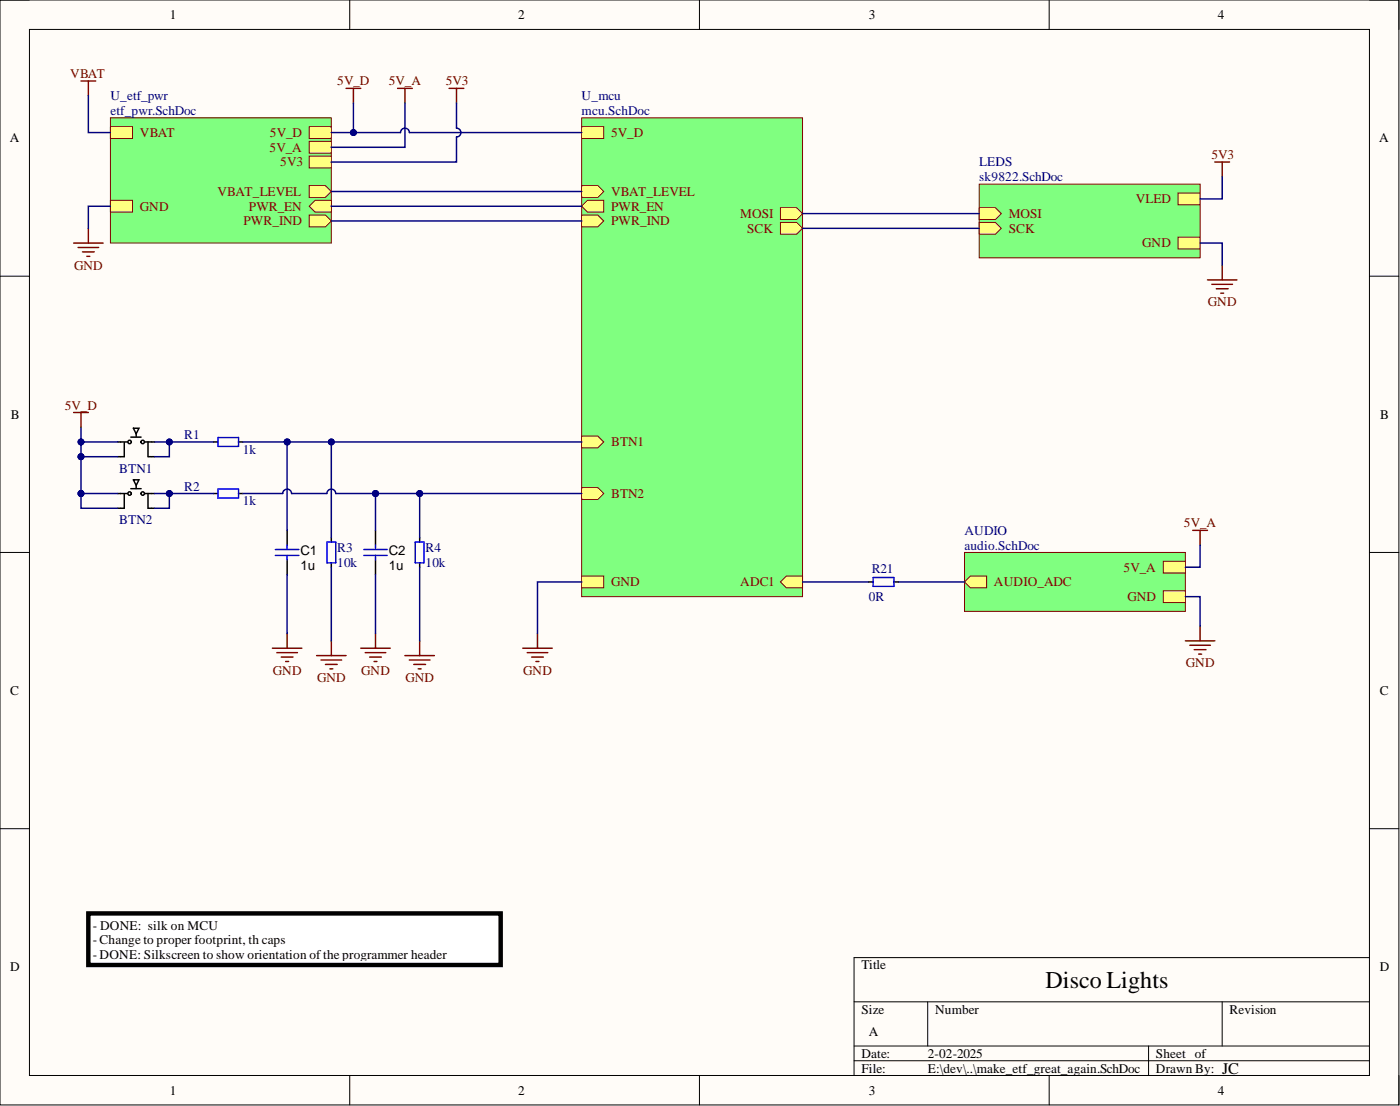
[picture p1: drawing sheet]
<svg xmlns="http://www.w3.org/2000/svg" width="241mm" height="190mm" viewBox="0 0 241 190" stroke-linecap="round" stroke-linejoin="round" font-family="sans-serif">
<path d="M0 0h241.1v190.3h-241.1z" fill-rule="evenodd" fill="#fffcf8"/>
<path d="M0 0h241.1v190.3h-241.1z" fill="none" stroke="#000" stroke-width=".17"/>
<path d="M5.1 5.1h230.9v180.1h-230.9z" fill-rule="evenodd" fill="#fffcf8"/>
<g fill="none" stroke="#000" stroke-width=".17">
<path d="M0 0h5.1M60.3 0v5.1M120.6 0v5.1M180.8 0v5.1M236 0h5.1v5.1M5.1 5.1h230.9v180.1h-230.9zM0 47.6h5.1M236 47.6h5.1M0 95.2h5.1M236 95.2h5.1M0 142.7h5.1M236 142.7h5.1"/>
<path d="M147.2 172.6h88.8M159.9 172.6v7.6M210.7 172.6v7.6M236 164.9h-88.8v20.3M60.3 185.2v5.1M120.6 185.2v5.1M147.2 180.2h88.8M147.2 182.7h88.8M180.8 185.2v5.1M198 180.2v5M241.1 185.2v5.1"/>
</g>
<g fill="none" stroke="#000" stroke-width=".25">
<path d="M20.3 76.1h1.7M21.4 76.2v2.5h-1.1M22.5 75.3h1.8M23 73.8h1l-.5 .9zM23.5 74.5v.7M25 76.1h1.6M25.5 78.7h.6M25.5 76.1v2.6M26.2 78.7h.4M36.8 76.1h.8M41.1 76.1h.8M20.3 85h1.7"/>
<path d="M21.4 85.1v2.4h-1.1M22.5 84.2h1.8M23 82.6h1l-.5 1zM23.5 83.4v.7M25 85h1.6M25.5 85v2.5M25.5 87.5h.6M26.2 87.5h.4M36.8 85h.8M41.1 85h.8M57.1 92.6v.8M57.1 96.9v.8"/>
<path d="M72.3 92.6v.8M72.3 96.9v.8"/>
<circle cx="22.3" cy="76.1" r=".3"/>
<circle cx="24.6" cy="76.1" r=".3"/>
<circle cx="22.3" cy="85" r=".3"/>
<circle cx="24.6" cy="85" r=".3"/>
</g>
<path d="M37.6 75.4h3.5v1.5h-3.5zM37.6 84.2h3.5v1.6h-3.5zM56.3 93.4h1.6v3.5h-1.6zM71.6 93.4h1.5v3.5h-1.5z" fill="none" stroke="#00f" stroke-width=".25"/>
<g fill="none" stroke="#800000" stroke-width=".25">
<path d="M47 111.7h5M47.7 112.4h3.6M48.5 113.2h2M49.2 113.9h.5M49.5 109.1v2.6M54.6 112.9h5M55.3 113.7h3.6M56.1 114.4h2M56.9 115.2h.5M57.1 110.4v2.5M62.2 111.7h5.1M62.9 112.4h3.6"/>
<path d="M63.7 113.2h2M64.5 113.9h.5M64.7 109.1v2.6M69.8 112.9h5.1M70.6 113.7h3.5M71.3 114.4h2M72.1 115.2h.5M72.3 110.4v2.5"/>
</g>
<path d="M168.8 31.7h38v12.7h-38z" fill-rule="evenodd" fill="#80ff80"/>
<path d="M168.8 31.7h38v12.7h-38z" fill="none" stroke="#800000" stroke-width=".17"/>
<path d="M168.8 35.8h2.8l1 1-1 1h-2.8z" fill-rule="evenodd" fill="#ffff80"/>
<path d="M168.8 35.8h2.8l1 1-1 1h-2.8z" fill="none" stroke="#800000" stroke-width=".17"/>
<path d="M168.8 38.3h2.8l1 1-1 1h-2.8z" fill-rule="evenodd" fill="#ffff80"/>
<path d="M168.8 38.3h2.8l1 1-1 1h-2.8z" fill="none" stroke="#800000" stroke-width=".17"/>
<path d="M203 33.2h3.8v2.1h-3.8z" fill-rule="evenodd" fill="#ffff80"/>
<path d="M203 33.2h3.8v2.1h-3.8z" fill="none" stroke="#800000" stroke-width=".17"/>
<path d="M203 40.9h3.8v2h-3.8z" fill-rule="evenodd" fill="#ffff80"/>
<path d="M203 40.9h3.8v2h-3.8z" fill="none" stroke="#800000" stroke-width=".17"/>
<path d="M19 20.3h38.1v21.6h-38.1z" fill-rule="evenodd" fill="#80ff80"/>
<path d="M19 20.3h38.1v21.6h-38.1z" fill="none" stroke="#800000" stroke-width=".17"/>
<path d="M53.3 21.8h3.8v2h-3.8z" fill-rule="evenodd" fill="#ffff80"/>
<path d="M53.3 21.8h3.8v2h-3.8z" fill="none" stroke="#800000" stroke-width=".17"/>
<path d="M53.3 24.4h3.8v2h-3.8z" fill-rule="evenodd" fill="#ffff80"/>
<path d="M53.3 24.4h3.8v2h-3.8z" fill="none" stroke="#800000" stroke-width=".17"/>
<path d="M19 34.5h3.8v2h-3.8z" fill-rule="evenodd" fill="#ffff80"/>
<path d="M19 34.5h3.8v2h-3.8z" fill="none" stroke="#800000" stroke-width=".17"/>
<path d="M53.3 32h2.8l1 1-1 1h-2.8z" fill-rule="evenodd" fill="#ffff80"/>
<path d="M53.3 32h2.8l1 1-1 1h-2.8z" fill="none" stroke="#800000" stroke-width=".17"/>
<path d="M53.3 35.5l1-1h2.8v2h-2.8z" fill-rule="evenodd" fill="#ffff80"/>
<path d="M53.3 35.5l1-1h2.8v2h-2.8z" fill="none" stroke="#800000" stroke-width=".17"/>
<path d="M19 21.8h3.8v2h-3.8z" fill-rule="evenodd" fill="#ffff80"/>
<path d="M19 21.8h3.8v2h-3.8z" fill="none" stroke="#800000" stroke-width=".17"/>
<path d="M53.3 26.9h3.8v2h-3.8z" fill-rule="evenodd" fill="#ffff80"/>
<path d="M53.3 26.9h3.8v2h-3.8z" fill="none" stroke="#800000" stroke-width=".17"/>
<path d="M53.3 37h2.8l1 1.1-1 1h-2.8z" fill-rule="evenodd" fill="#ffff80"/>
<path d="M53.3 37h2.8l1 1.1-1 1h-2.8z" fill="none" stroke="#800000" stroke-width=".17"/>
<path d="M166.2 95.2h38.1v10.1h-38.1z" fill-rule="evenodd" fill="#80ff80"/>
<path d="M166.2 95.2h38.1v10.1h-38.1z" fill="none" stroke="#800000" stroke-width=".17"/>
<path d="M166.2 100.2l1.1-1h2.7v2h-2.7z" fill-rule="evenodd" fill="#ffff80"/>
<path d="M166.2 100.2l1.1-1h2.7v2h-2.7z" fill="none" stroke="#800000" stroke-width=".17"/>
<path d="M200.5 96.7h3.8v2h-3.8z" fill-rule="evenodd" fill="#ffff80"/>
<path d="M200.5 96.7h3.8v2h-3.8z" fill="none" stroke="#800000" stroke-width=".17"/>
<path d="M200.5 101.8h3.8v2h-3.8z" fill-rule="evenodd" fill="#ffff80"/>
<path d="M200.5 101.8h3.8v2h-3.8z" fill="none" stroke="#800000" stroke-width=".17"/>
<path d="M100.3 20.3h38v82.5h-38z" fill-rule="evenodd" fill="#80ff80"/>
<path d="M100.3 20.3h38v82.5h-38z" fill="none" stroke="#800000" stroke-width=".17"/>
<path d="M134.5 35.8h2.8l1 1-1 1h-2.8z" fill-rule="evenodd" fill="#ffff80"/>
<path d="M134.5 35.8h2.8l1 1-1 1h-2.8z" fill="none" stroke="#800000" stroke-width=".17"/>
<path d="M134.5 38.3h2.8l1 1-1 1h-2.8z" fill-rule="evenodd" fill="#ffff80"/>
<path d="M134.5 38.3h2.8l1 1-1 1h-2.8z" fill="none" stroke="#800000" stroke-width=".17"/>
<path d="M100.3 21.8h3.8v2h-3.8z" fill-rule="evenodd" fill="#ffff80"/>
<path d="M100.3 21.8h3.8v2h-3.8z" fill="none" stroke="#800000" stroke-width=".17"/>
<path d="M100.3 99.2h3.8v2h-3.8z" fill-rule="evenodd" fill="#ffff80"/>
<path d="M100.3 99.2h3.8v2h-3.8z" fill="none" stroke="#800000" stroke-width=".17"/>
<path d="M100.3 75.1h2.7l1.1 1-1.1 1h-2.7z" fill-rule="evenodd" fill="#ffff80"/>
<path d="M100.3 75.1h2.7l1.1 1-1.1 1h-2.7z" fill="none" stroke="#800000" stroke-width=".17"/>
<path d="M100.3 84h2.7l1.1 1-1.1 1h-2.7z" fill-rule="evenodd" fill="#ffff80"/>
<path d="M100.3 84h2.7l1.1 1-1.1 1h-2.7z" fill="none" stroke="#800000" stroke-width=".17"/>
<path d="M134.5 100.2l1-1h2.8v2h-2.8z" fill-rule="evenodd" fill="#ffff80"/>
<path d="M134.5 100.2l1-1h2.8v2h-2.8z" fill="none" stroke="#800000" stroke-width=".17"/>
<path d="M100.3 35.5l1-1h2.8v2h-2.8z" fill-rule="evenodd" fill="#ffff80"/>
<path d="M100.3 35.5l1-1h2.8v2h-2.8z" fill="none" stroke="#800000" stroke-width=".17"/>
<path d="M100.3 32h2.7l1.1 1-1.1 1h-2.7z" fill-rule="evenodd" fill="#ffff80"/>
<path d="M100.3 32h2.7l1.1 1-1.1 1h-2.7z" fill="none" stroke="#800000" stroke-width=".17"/>
<path d="M100.3 37h2.7l1.1 1.1-1.1 1h-2.7z" fill-rule="evenodd" fill="#ffff80"/>
<path d="M100.3 37h2.7l1.1 1.1-1.1 1h-2.7z" fill="none" stroke="#800000" stroke-width=".17"/>
<g fill="none" stroke="#800000" stroke-width=".25">
<path d="M14 14h2.5M15.2 14v2.5M59.6 15.2h2.6M60.9 15.2v2.6M68.5 15.2h2.6M69.8 15.2v2.6M77.4 15.2h2.5M78.7 15.2v2.6M15.2 39.3v2.6M209.4 27.9h2.5M210.7 27.9v2.5M12.7 41.9h5.1"/>
<path d="M13.5 42.6h3.5M14.2 43.4h2M15 44.2h.5M208.1 48.2h5.1M208.9 49h3.5M209.6 49.7h2.1M210.4 50.5h.5M210.7 45.7v2.5M205.6 91.4h2.5M206.8 91.4v2.5M90.1 111.7h5.1M90.9 112.4h3.5"/>
<path d="M91.6 113.2h2.1M92.4 113.9h.5M92.6 109.1v2.6M204.3 110.4h5.1M205.1 111.1h3.5M205.8 111.9h2.1M206.6 112.7h.5M206.8 107.8v2.6"/>
</g>
<path d="M49.5 91.4v2.5M49.5 96.4v2.6M64.7 91.4v2.5M64.7 96.4v2.6" fill="none" stroke="#000" stroke-width=".25"/>
<path d="M47.5 94.6h4M47.5 95.7h4M49.5 93.9v.7M49.5 95.7v.7M62.7 94.6h4M62.7 95.7h4M64.7 93.9v.7M64.7 95.7v.7" fill="none" stroke="#00f" stroke-width=".25"/>
<path d="M49.5 76.1h7.6v16.5" fill="none" stroke="#000080" stroke-width=".25"/>
<circle cx="49.5" cy="76.1" r=".51" fill="#000080"/>
<circle cx="49.5" cy="76.1" r=".51" fill="none" stroke="#000080" stroke-width=".17"/>
<circle cx="57.1" cy="76.1" r=".51" fill="#000080"/>
<circle cx="57.1" cy="76.1" r=".51" fill="none" stroke="#000080" stroke-width=".17"/>
<path d="M64.7 85h7.6v7.6" fill="none" stroke="#000080" stroke-width=".25"/>
<circle cx="64.7" cy="85" r=".51" fill="#000080"/>
<circle cx="64.7" cy="85" r=".51" fill="none" stroke="#000080" stroke-width=".17"/>
<circle cx="72.3" cy="85" r=".51" fill="#000080"/>
<circle cx="72.3" cy="85" r=".51" fill="none" stroke="#000080" stroke-width=".17"/>
<path d="M29.2 85v2.5h-2.6" fill="none" stroke="#000080" stroke-width=".25"/>
<circle cx="29.2" cy="85" r=".51" fill="#000080"/>
<circle cx="29.2" cy="85" r=".51" fill="none" stroke="#000080" stroke-width=".17"/>
<path d="M29.2 76.1v2.6h-2.6" fill="none" stroke="#000080" stroke-width=".25"/>
<circle cx="29.2" cy="76.1" r=".51" fill="#000080"/>
<circle cx="29.2" cy="76.1" r=".51" fill="none" stroke="#000080" stroke-width=".17"/>
<path d="M14 73.6v2.5h6.3" fill="none" stroke="#000080" stroke-width=".25"/>
<circle cx="14" cy="76.1" r=".51" fill="#000080"/>
<circle cx="14" cy="76.1" r=".51" fill="none" stroke="#000080" stroke-width=".17"/>
<path d="M14 85v2.5h6.3" fill="none" stroke="#000080" stroke-width=".25"/>
<circle cx="14" cy="85" r=".51" fill="#000080"/>
<circle cx="14" cy="85" r=".51" fill="none" stroke="#000080" stroke-width=".17"/>
<path d="M14 78.7h6.3" fill="none" stroke="#000080" stroke-width=".25"/>
<circle cx="14" cy="78.7" r=".51" fill="#000080"/>
<circle cx="14" cy="78.7" r=".51" fill="none" stroke="#000080" stroke-width=".17"/>
<path d="M57.1 76.1h43.2M57.1 97.7v12.7M72.3 97.7v12.7" fill="none" stroke="#000080" stroke-width=".25"/>
<circle cx="57.1" cy="76.1" r=".51" fill="#000080"/>
<circle cx="57.1" cy="76.1" r=".51" fill="none" stroke="#000080" stroke-width=".17"/>
<path d="M72.3 85h28" fill="none" stroke="#000080" stroke-width=".25"/>
<circle cx="72.3" cy="85" r=".51" fill="#000080"/>
<circle cx="72.3" cy="85" r=".51" fill="none" stroke="#000080" stroke-width=".17"/>
<path d="M14 85h6.3" fill="none" stroke="#000080" stroke-width=".25"/>
<circle cx="14" cy="85" r=".51" fill="#000080"/>
<circle cx="14" cy="85" r=".51" fill="none" stroke="#000080" stroke-width=".17"/>
<path d="M26.6 85h10.2" fill="none" stroke="#000080" stroke-width=".25"/>
<circle cx="29.2" cy="85" r=".51" fill="#000080"/>
<circle cx="29.2" cy="85" r=".51" fill="none" stroke="#000080" stroke-width=".17"/>
<path d="M26.6 76.1h10.2" fill="none" stroke="#000080" stroke-width=".25"/>
<circle cx="29.2" cy="76.1" r=".51" fill="#000080"/>
<circle cx="29.2" cy="76.1" r=".51" fill="none" stroke="#000080" stroke-width=".17"/>
<path d="M60.9 17.8v5h-3.8M138.3 36.8h30.5M138.3 39.3h30.5M206.8 41.9h3.9v3.8M100.3 100.2h-7.7v8.9" fill="none" stroke="#000080" stroke-width=".25"/>
<circle cx="60.9" cy="22.8" r=".51" fill="#000080"/>
<circle cx="60.9" cy="22.8" r=".51" fill="none" stroke="#000080" stroke-width=".17"/>
<path d="M69.8 17.8v7.6h-12.7M19 35.5h-3.8v3.8M60.9 22.8h8.1a.76 .76 0 0 1 .8-.7 .76 .76 0 0 1 .8 .7h29.7" fill="none" stroke="#000080" stroke-width=".25"/>
<circle cx="60.9" cy="22.8" r=".51" fill="#000080"/>
<circle cx="60.9" cy="22.8" r=".51" fill="none" stroke="#000080" stroke-width=".17"/>
<path d="M15.2 16.5v6.3h3.8M78.7 17.8v4.3a.76 .76 0 0 1 .7 .7 .76 .76 0 0 1-.7 .8v4.3h-21.6M57.1 33h43.2M57.1 35.5h43.2M41.9 76.1h7.6M206.8 93.9v3.8h-2.5M138.3 100.2h11.4M154.8 100.2h11.4M204.3 102.8h2.5v5" fill="none" stroke="#000080" stroke-width=".25"/>
<circle cx="49.5" cy="76.1" r=".51" fill="#000080"/>
<circle cx="49.5" cy="76.1" r=".51" fill="none" stroke="#000080" stroke-width=".17"/>
<path d="M49.5 76.1v15.3M49.5 99v10.1" fill="none" stroke="#000080" stroke-width=".25"/>
<circle cx="49.5" cy="76.1" r=".51" fill="#000080"/>
<circle cx="49.5" cy="76.1" r=".51" fill="none" stroke="#000080" stroke-width=".17"/>
<path d="M41.9 85h6.8a.76 .76 0 0 1 .8-.8 .76 .76 0 0 1 .8 .8h6a.76 .76 0 0 1 .8-.8 .76 .76 0 0 1 .8 .8h6.8" fill="none" stroke="#000080" stroke-width=".25"/>
<circle cx="64.7" cy="85" r=".51" fill="#000080"/>
<circle cx="64.7" cy="85" r=".51" fill="none" stroke="#000080" stroke-width=".17"/>
<path d="M64.7 85v6.4M64.7 99v10.1" fill="none" stroke="#000080" stroke-width=".25"/>
<circle cx="64.7" cy="85" r=".51" fill="#000080"/>
<circle cx="64.7" cy="85" r=".51" fill="none" stroke="#000080" stroke-width=".17"/>
<path d="M149.7 100.2h.8M154.1 100.2h.7" fill="none" stroke="#000" stroke-width=".25"/>
<path d="M150.5 99.5h3.6v1.5h-3.6z" fill="none" stroke="#00f" stroke-width=".25"/>
<path d="M14 76.1v2.6" fill="none" stroke="#000080" stroke-width=".25"/>
<circle cx="14" cy="76.1" r=".51" fill="#000080"/>
<circle cx="14" cy="76.1" r=".51" fill="none" stroke="#000080" stroke-width=".17"/>
<circle cx="14" cy="78.7" r=".51" fill="#000080"/>
<circle cx="14" cy="78.7" r=".51" fill="none" stroke="#000080" stroke-width=".17"/>
<path d="M14 78.7v6.3" fill="none" stroke="#000080" stroke-width=".25"/>
<circle cx="14" cy="85" r=".51" fill="#000080"/>
<circle cx="14" cy="85" r=".51" fill="none" stroke="#000080" stroke-width=".17"/>
<circle cx="14" cy="78.7" r=".51" fill="#000080"/>
<circle cx="14" cy="78.7" r=".51" fill="none" stroke="#000080" stroke-width=".17"/>
<path d="M12.7 71h2.5M14 71v2.6" fill="none" stroke="#800000" stroke-width=".25"/>
<path d="M210.7 30.4v3.9h-3.9" fill="none" stroke="#000080" stroke-width=".25"/>
<path d="M15.2 157.3h71.1v8.9h-71.1z" fill-rule="evenodd" fill="#fff"/>
<path d="M15.2 157.3h71.1v8.9h-71.1z" fill="none" stroke="#000" stroke-width=".76"/>
<path d="M57.1 38.1h43.2" fill="none" stroke="#000080" stroke-width=".25"/>
<text font-size="4.1" x="180.2" y="170.1">Disco Lights</text>
<text font-size="2.8" x="210.7" y="184.9">JC</text>
<g font-size="2.3">
<text x="29.3" y="3.3">1</text>
<text x="89.3" y="3.3">2</text>
<text x="149.7" y="3.3">3</text>
<text x="209.9" y="3.3">4</text>
<text x="1.7" y="24.5">A</text>
<text x="237.7" y="24.5">A</text>
<text x="1.9" y="72.1">B</text>
<text x="237.9" y="72.1">B</text>
<text x="51.8" y="95.7">C1</text>
<text x="67" y="95.7">C2</text>
<text x="51.8" y="98.2">1u</text>
<text x="67" y="98.2">1u</text>
<text x="1.8" y="119.7">C</text>
<text x="237.8" y="119.7">C</text>
<text x="16" y="160.1">- DONE: silk on MCU</text>
<text x="1.8" y="167.3">D</text>
<text x="16" y="162.7">- Change to proper footprint, th caps</text>
<text x="16" y="165.2">- DONE: Silkscreen to show orientation ofthe programmer header</text>
<text x="148.5" y="167">Title</text>
<text x="237.8" y="167.3">D</text>
<text x="148.5" y="174.6">Size</text>
<text x="149.7" y="178.4">A</text>
<text x="161.2" y="174.6">Number</text>
<text x="211.9" y="174.6">Revision</text>
<text x="148.5" y="182.2">Date:</text>
<text x="148.5" y="184.7">File:</text>
<text x="159.9" y="182.2">2-02-2025</text>
<text x="159.9" y="184.7">E:\dev\..\make_etf_great_again.SchDoc</text>
<text x="199.2" y="182.2">Sheet of</text>
<text x="199.2" y="184.7">Drawn By:</text>
<text x="29.3" y="188.5">1</text>
<text x="89.3" y="188.5">2</text>
<text x="149.7" y="188.5">3</text>
<text x="209.9" y="188.5">4</text>
</g>
<g font-size="2.3" fill="#800000">
<text x="12.1" y="13.4">VBAT</text>
<text x="58.1" y="14.7">5V_D</text>
<text x="67" y="14.7">5V_A</text>
<text x="76.8" y="14.7">5V3</text>
<text x="24.1" y="23.6">VBAT</text>
<text x="46.5" y="23.6">5V_D</text>
<text x="105.3" y="23.6">5V_D</text>
<text x="46.4" y="26.1">5V_A</text>
<text x="48.3" y="28.7">5V3</text>
<text x="208.8" y="27.4">5V3</text>
<text x="37.5" y="33.7">VBAT_LEVEL</text>
<text x="105.3" y="33.7">VBAT_LEVEL</text>
<text x="195.8" y="35">VLED</text>
<text x="24.1" y="36.3">GND</text>
<text x="42" y="38.8">PWR_IND</text>
<text x="42.9" y="36.3">PWR_EN</text>
<text x="105.3" y="36.3">PWR_EN</text>
<text x="105.3" y="38.8">PWR_IND</text>
<text x="127.6" y="37.6">MOSI</text>
<text x="128.8" y="40.1">SCK</text>
<text x="173.9" y="37.6">MOSI</text>
<text x="173.9" y="40.1">SCK</text>
<text x="12.8" y="46.4">GND</text>
<text x="196.9" y="42.6">GND</text>
<text x="208.2" y="52.8">GND</text>
<text x="11.2" y="70.5">5V_D</text>
<text x="105.3" y="76.9">BTN1</text>
<text x="105.3" y="85.8">BTN2</text>
<text x="204.1" y="90.8">5V_A</text>
<text x="105.3" y="101">GND</text>
<text x="127.6" y="101">ADC1</text>
<text x="171.3" y="101">AUDIO_ADC</text>
<text x="193.6" y="98.5">5V_A</text>
<text x="194.3" y="103.5">GND</text>
<text x="47" y="116.2">GND</text>
<text x="54.7" y="117.5">GND</text>
<text x="62.3" y="116.2">GND</text>
<text x="69.9" y="117.5">GND</text>
<text x="90.2" y="116.2">GND</text>
<text x="204.4" y="115">GND</text>
</g>
<g font-size="2.3" fill="#000080">
<text x="19" y="17.3">U_etf_pwr</text>
<text x="100.3" y="17.3">U_mcu</text>
<text x="19" y="19.8">etf_pwr.SchDoc</text>
<text x="100.3" y="19.8">mcu.SchDoc</text>
<text x="168.8" y="28.7">LEDS</text>
<text x="168.8" y="31.2">sk9822.SchDoc</text>
<text x="31.7" y="75.6">R1</text>
<text x="20.6" y="81.5">BTN1</text>
<text x="41.9" y="78.2">1k</text>
<text x="31.7" y="84.5">R2</text>
<text x="41.9" y="87">1k</text>
<text x="20.6" y="90.3">BTN2</text>
<text x="58.1" y="95.2">R3</text>
<text x="73.3" y="95.2">R4</text>
<text x="166.2" y="92.1">AUDIO</text>
<text x="166.2" y="94.6">audio.SchDoc</text>
<text x="58.1" y="97.7">10k</text>
<text x="73.3" y="97.7">10k</text>
<text x="150.2" y="98.7">R21</text>
<text x="149.7" y="103.5">0R</text>
</g>
</svg>
